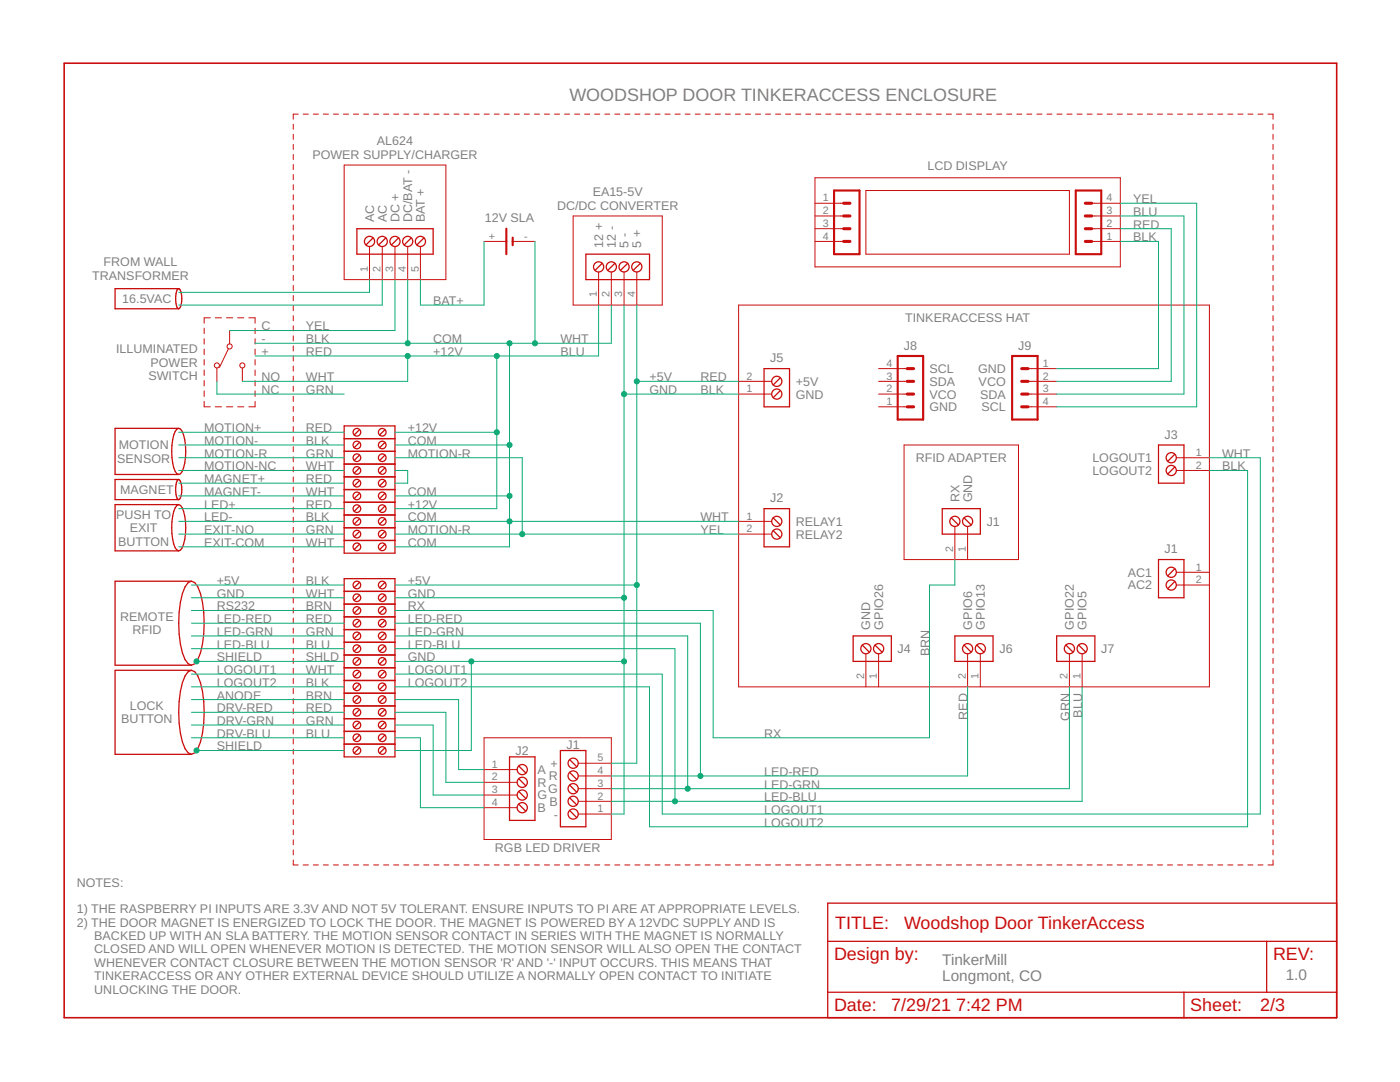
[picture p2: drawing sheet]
<svg xmlns="http://www.w3.org/2000/svg" width="279mm" height="216mm" viewBox="0 0 279 216" stroke-linecap="round" stroke-linejoin="round" font-family="sans-serif">
<g fill="none" stroke="#c90d0c" stroke-width=".2">
<path d="M58.5 24.8v1M58.5 26.8v1M58.5 28.8v1M58.5 30.8v1M58.5 32.8v1M58.5 34.8v1.1M58.5 36.9v1M58.5 38.9v1M59.5 22.8h-1v1M60.5 22.8h1M62.5 22.8h1M64.5 22.8h1"/>
<path d="M66.5 22.8h1M68.5 22.8h1.1M68.7 32.9h20.3v22.9h-20.3zM70.5 22.8h1.1M72.6 22.8h1M74.6 22.8h1M76.6 22.8h1M78.6 22.8h1M80.6 22.8h1M82.6 22.8h1M84.6 22.8h1M86.6 22.8h1"/>
<path d="M88.6 22.8h1M90.6 22.8h1M92.6 22.8h1M94.6 22.8h1M96.6 22.8h1M98.6 22.8h1M100.6 22.8h1M102.6 22.8h1.1M104.6 22.8h1M106.7 22.8h1M108.6 22.8h1.1M110.7 22.8h1"/>
<path d="M112.7 22.8h1M114.7 22.8h1M116.7 22.8h1M118.7 22.8h1M120.7 22.8h1M122.7 22.8h1M124.7 22.8h1M126.7 22.8h1M128.7 22.8h1M130.7 22.8h1M132.7 22.8h1M134.7 22.8h1"/>
<path d="M136.7 22.8h1M138.7 22.8h1M140.7 22.8h1.1M142.7 22.8h1.1M144.8 22.8h1M146.8 22.8h1M148.8 22.8h1M150.8 22.8h1M152.8 22.8h1M154.8 22.8h1M156.8 22.8h1M158.8 22.8h1"/>
<path d="M160.8 22.8h1M162.6 35.5h61v17.8h-61zM162.8 22.8h1M164.8 22.8h1M166.8 22.8h1M168.8 22.8h1M170.8 22.8h1M172.8 38h40.6v12.7h-40.6zM172.8 22.8h1M174.8 22.8h1.1M176.8 22.8h1M178.9 22.8h1"/>
<path d="M180.8 22.8h1.1M182.9 22.8h1M184.9 22.8h1M186.9 22.8h1M188.9 22.8h1M190.9 22.8h1M192.9 22.8h1M194.9 22.8h1M196.9 22.8h1M198.9 22.8h1M200.9 22.8h1M202.9 22.8h1"/>
<path d="M204.9 22.8h1M206.9 22.8h1M208.9 22.8h1M210.9 22.8h1M212.9 22.8h1.1M214.9 22.8h1.1M217 22.8h1M219 22.8h1M221 22.8h1M223 22.8h1M225 22.8h1M227 22.8h1"/>
<path d="M229 22.8h1M231 22.8h1M233 22.8h1M235 22.8h1M237 22.8h1M239 22.8h1M241 22.8h1M243 22.8h1M245 22.8h1M247 22.8h1.1M249 22.8h1M251.1 22.8h1"/>
<path d="M253 22.8h1.1v1M254.1 24.8v1M254.1 26.8v1M254.1 28.8v1M254.1 30.8v1M254.1 32.8v1M254.1 34.8v1.1M254.1 36.9v1M254.1 38.9v1M58.5 40.9v1M58.5 42.9v1M58.5 44.9v1"/>
<path d="M58.5 46.9v1M58.5 48.9v1M58.5 50.9v1M58.5 52.9v1.1M58.5 54.9v1.1M58.5 57v1M58.5 59v1M73.7 49.2v6.6M76.3 49.2v6.6M78.8 49.2v6.6M81.4 49.2v6.6M83.9 49.2v6.6"/>
<path d="M96.6 48.2h4.4M102.3 48.2h4.5M114.4 43.1h17.8v17.8h-17.8zM119.5 54.3v6.6M122 54.3v6.6M124.5 54.3v6.6M127.1 54.3v6.6M162.6 43.1h5.8M162.6 40.6h5.8M162.6 45.6h5.8M162.6 48.2h5.8M217.9 43.1h5.7"/>
<path d="M217.9 40.6h5.7M217.9 45.6h5.7M217.9 48.2h5.7M254.1 40.9v1M254.1 42.9v1M254.1 44.9v1M254.1 46.9v1M254.1 48.9v1M254.1 50.9v1M254.1 52.9v1.1M254.1 54.9v1.1M254.1 57v1"/>
<path d="M254.1 59v1M40.7 65.5v1.1M40.7 67.6v1.1M40.7 69.7v1.1M40.7 71.8v1M40.7 73.8v1.1M40.7 75.9v1.1M40.7 78v1.1M42 63.4h-1.3v1.1M43 63.4h1.2M43.3 73.4v2.7M45.2 63.4h1.2"/>
<path d="M45.6 69.6l-1.8 3.7M45.8 66v2.6M47.4 63.4h1.3M48.4 73.4v2.7M49.7 63.4h1.2v1.1M50.9 65.5v1.1M50.9 67.6v1.1M50.9 69.7v1.1M50.9 71.8v1M50.9 73.8v1.1M50.9 75.9v1.1M50.9 78v1.1"/>
<path d="M58.5 61v1M58.5 63v1M58.5 65v1M58.5 67v1M58.5 69v1M58.5 71v1.1M58.5 73v1.1M58.5 75.1v1M58.5 77.1v1M58.5 79.1v1M147.4 60.9h94v76.2h-94zM147.4 78.6h6.6"/>
<path d="M147.4 76.1h6.6M175.3 78.6h5.8M175.3 76.1h5.8M175.3 73.6h5.8M205.2 78.6h5.7M205.2 76.1h5.7M205.2 73.6h5.7M254.1 61v1M254.1 63v1M254.1 65v1M254.1 67v1M254.1 69v1"/>
<path d="M254.1 71v1.1M254.1 73v1.1M254.1 75.1v1M254.1 77.1v1M254.1 79.1v1M40.7 80.1v1.1h1.3M43 81.2h1.2M45.2 81.2h1.2M47.4 81.2h1.3M50.9 80.1v1.1h-1.2M58.5 81.1v1M58.5 83.1v1"/>
<path d="M58.5 85.1v1M58.5 87.1v1M58.5 89.1v1M58.5 91.1v1.1M58.5 93.2v1M58.5 95.2v1M58.5 97.2v1M58.5 99.2v1M175.3 81.2h5.8M180.4 88.8h22.9v22.9h-22.9zM205.2 81.2h5.7M234.8 91.3h6.6"/>
<path d="M234.8 93.9h6.6M254.1 81.1v1M254.1 83.1v1M254.1 85.1v1M254.1 87.1v1M254.1 89.1v1M254.1 91.1v1.1M254.1 93.2v1M254.1 95.2v1M254.1 97.2v1M254.1 99.2v1M58.5 101.2v1"/>
<path d="M58.5 103.2v1M58.5 105.2v1M58.5 107.2v1M58.5 109.2v1.1M58.5 111.3v1M58.5 113.3v1M58.5 115.3v1M58.5 117.3v1M58.5 119.3v1M147.4 104h6.6M147.4 106.6h6.6M190.6 105.1v6.6"/>
<path d="M193.1 105.1v6.6M234.8 114.2h6.6M234.8 116.7h6.6M254.1 101.2v1M254.1 103.2v1M254.1 105.2v1M254.1 107.2v1M254.1 109.2v1.1M254.1 111.3v1M254.1 113.3v1M254.1 115.3v1M254.1 117.3v1"/>
<path d="M254.1 119.3v1M58.5 121.3v1M58.5 123.3v1M58.5 125.3v1M58.5 127.3v1.1M58.5 129.3v1.1M58.5 131.4v1M58.5 133.4v1M58.5 135.4v1M58.5 137.4v1M58.5 139.4v1M172.8 130.5v6.6"/>
<path d="M175.3 130.5v6.6M193.1 130.5v6.6M195.6 130.5v6.6M213.4 130.5v6.6M216 130.5v6.6M254.1 121.3v1M254.1 123.3v1M254.1 125.3v1M254.1 127.3v1.1M254.1 129.3v1.1M254.1 131.4v1M254.1 133.4v1"/>
<path d="M254.1 135.4v1M254.1 137.4v1M254.1 139.4v1M58.5 141.4v1M58.5 143.4v1M58.5 145.4v1.1M58.5 147.4v1.1M58.5 149.5v1M58.5 151.5v1M58.5 153.5v1M58.5 155.5v1M58.5 157.5v1"/>
<path d="M58.5 159.5v1M96.6 147.2h25.4v20.3h-25.4zM96.6 153.6h6.6M96.6 156.1h6.6M96.6 158.6h6.6M115.4 159.9h6.6M115.4 157.4h6.6M115.4 154.8h6.6M115.4 152.3h6.6M254.1 141.4v1M254.1 143.4v1M254.1 145.4v1.1"/>
<path d="M254.1 147.4v1.1M254.1 149.5v1M254.1 151.5v1M254.1 153.5v1M254.1 155.5v1M254.1 157.5v1M254.1 159.5v1M58.5 171.6v1h1M58.5 161.5v1M58.5 163.6v.9M58.5 165.6v1M58.5 167.6v1"/>
<path d="M58.5 169.6v1M60.5 172.6h1M62.5 172.6h1M64.5 172.6h1M66.5 172.6h1M68.5 172.6h1.1M70.5 172.6h1.1M72.6 172.6h1M74.6 172.6h1M76.6 172.6h1M78.6 172.6h1M80.6 172.6h1"/>
<path d="M82.6 172.6h1M84.6 172.6h1M86.6 172.6h1M88.6 172.6h1M90.6 172.6h1M92.6 172.6h1M94.6 172.6h1M96.6 161.2h6.6M96.6 172.6h1M98.6 172.6h1M100.6 172.6h1M102.6 172.6h1.1"/>
<path d="M104.6 172.6h1M106.7 172.6h1M108.6 172.6h1.1M110.7 172.6h1M112.7 172.6h1M114.7 172.6h1M115.4 162.4h6.6M116.7 172.6h1M118.7 172.6h1M120.7 172.6h1M122.7 172.6h1M124.7 172.6h1"/>
<path d="M126.7 172.6h1M128.7 172.6h1M130.7 172.6h1M132.7 172.6h1M134.7 172.6h1M136.7 172.6h1M138.7 172.6h1M140.7 172.6h1.1M142.7 172.6h1.1M144.8 172.6h1M146.8 172.6h1M148.8 172.6h1"/>
<path d="M150.8 172.6h1M152.8 172.6h1M154.8 172.6h1M156.8 172.6h1M158.8 172.6h1M160.8 172.6h1M162.8 172.6h1M164.8 172.6h1M166.8 172.6h1M168.8 172.6h1M170.8 172.6h1M172.8 172.6h1"/>
<path d="M174.8 172.6h1.1M176.8 172.6h1M178.9 172.6h1M180.8 172.6h1.1M182.9 172.6h1M184.9 172.6h1M186.9 172.6h1M188.9 172.6h1M190.9 172.6h1M192.9 172.6h1M194.9 172.6h1M196.9 172.6h1"/>
<path d="M198.9 172.6h1M200.9 172.6h1M202.9 172.6h1M204.9 172.6h1M206.9 172.6h1M208.9 172.6h1M210.9 172.6h1M212.9 172.6h1.1M214.9 172.6h1.1M217 172.6h1M219 172.6h1M221 172.6h1"/>
<path d="M223 172.6h1M225 172.6h1M227 172.6h1M229 172.6h1M231 172.6h1M233 172.6h1M235 172.6h1M237 172.6h1M239 172.6h1M241 172.6h1M243 172.6h1M245 172.6h1"/>
<path d="M247 172.6h1.1M249 172.6h1M251.1 172.6h1M254.1 171.6v1h-1.1M254.1 161.5v1M254.1 163.6v.9M254.1 165.6v1M254.1 167.6v1M254.1 169.6v1"/>
<circle cx="43.3" cy="72.9" r=".51"/>
<circle cx="45.8" cy="69.1" r=".51"/>
<circle cx="48.4" cy="72.9" r=".51"/>
</g>
<g fill="none" stroke="#c90d0c" stroke-width=".25">
<path d="M35.7 57.6h-12.7v4h12.7M35.7 57.6a3.2 3.2 0 0 1 .5 3 1.16 1.16 0 0 1-.5 1M35.7 57.6a2.03 2.03 0 0 0-.6 2v1a1.05 1.05 0 0 0 .6 1M71.2 45.6h15.2v5.1h-15.2zM74.5 47.5l-1.5 1.4M77 47.5l-1.4 1.4M79.5 47.5l-1.4 1.4M82.1 47.5l-1.4 1.4M84.6 47.5l-1.4 1.4M116.9 50.7h12.7v5.1h-12.7zM120.2 52.5l-1.5 1.5M122.7 52.5l-1.4 1.5"/>
<path d="M125.3 52.5l-1.5 1.5M127.8 52.5l-1.4 1.5M152.5 73.6h5.1v7.6h-5.1zM155.7 75.4l-1.4 1.4M155.7 77.9l-1.4 1.5M35.7 85.5h-12.7v9.2h12.7M35.7 95.7h-12.7v4h12.7M35.7 95.7a3.5 3.5 0 0 1 .4 3.4l-.4 .6M35.7 95.7a2.1 2.1 0 0 0-.6 2v1a1.04 1.04 0 0 0 .6 1M35.7 85.5l.3 .1a8.7 8.7 0 0 1 1 5.7 6 6 0 0 1-1 3.2l-.3 .2M35.7 85.5a2.45 2.45 0 0 0-1.2 2.3 11.7 11.7 0 0 0 .5 6.3l.3 .4 .4 .2M68.7 85h10.1v25.4h-10.1z"/>
<path d="M68.7 95.1h10.1M68.7 97.7h10.1M68.7 87.5h10.1M68.7 90.1h10.1M68.7 92.6h10.1M71.8 95.9l-1.1 1.1M71.8 98.4l-1.1 1.1M71.8 85.7l-1.1 1.1M71.8 90.8l-1.1 1.1M71.8 88.3l-1.1 1M71.8 93.3l-1.1 1.1M76.8 90.8l-1 1.1"/>
<path d="M76.8 95.9l-1 1.1M76.8 93.3l-1 1.1M76.8 98.4l-1 1.1M76.8 85.7l-1 1.1M76.8 88.3l-1 1M231.2 88.8h5.1v7.6h-5.1zM234.5 93.2l-1.5 1.4M234.5 90.6l-1.5 1.5M35.7 100.7h-12.7v9.2h12.7M35.7 100.7a2.54 2.54 0 0 1 1.2 2.3 11.8 11.8 0 0 1-.5 6.3l-.4 .4-.3 .2M35.7 100.7a2.54 2.54 0 0 0-1.2 2.3 11.8 11.8 0 0 0 .5 6.3l.3 .4 .4 .2M38.2 116h-15.2v16.7h15.2"/>
<path d="M38.2 116l.7 .2a10.2 10.2 0 0 1 1.8 6 21 21 0 0 1-1.2 9.4l-.6 .8-.7 .3M38.2 116l-.7 .2a10.2 10.2 0 0 0-1.7 6 21 21 0 0 0 1.1 9.4l.6 .8 .7 .3M68.7 115.5h10.1v35.5h-10.1zM68.7 118h10.1M68.7 100.2h10.1M68.7 105.3h10.1M68.7 107.8h10.1M68.7 102.8h10.1M71.8 116.2l-1.1 1.1M71.8 101l-1.1 1M71.8 103.5l-1.1 1.1M71.8 118.7l-1.1 1.1"/>
<path d="M71.8 106l-1.1 1.1M71.8 108.6l-1.1 1.1M76.8 116.2l-1 1.1M76.8 118.7l-1 1.1M76.8 101l-1 1M76.8 106l-1 1.1M76.8 103.5l-1 1.1M76.8 108.6l-1 1.1M152.5 101.5h5.1v7.6h-5.1zM154.3 105.9l1.4 1.4M154.3 103.3l1.4 1.5M188 101.5h7.6v5.1h-7.6z"/>
<path d="M189.9 103.3l1.4 1.5M192.4 103.3l1.4 1.5M231.2 111.7h5.1v7.6h-5.1zM234.5 116l-1.5 1.5M234.5 113.5l-1.5 1.4M38.2 133.8h-15.2v16.7h15.2M38.2 133.8l.7 .2a10.2 10.2 0 0 1 1.8 6 21 21 0 0 1-1.2 9.4l-.6 .8-.7 .3M38.2 133.8l-.7 .2a10.2 10.2 0 0 0-1.7 6 21 21 0 0 0 1.1 9.4l.6 .8 .7 .3M68.7 120.5h10.1M68.7 123.1h10.1M68.7 125.6h10.1M68.7 128.2h10.1"/>
<path d="M68.7 130.7h10.1M68.7 133.2h10.1M68.7 135.8h10.1M68.7 138.3h10.1M71.8 121.3l-1.1 1M71.8 126.3l-1.1 1.1M71.8 123.8l-1.1 1.1M71.8 128.9l-1.1 1.1M71.8 131.4l-1.1 1.1M71.8 134l-1.1 1M71.8 139l-1.1 1.1M71.8 136.5l-1.1 1.1"/>
<path d="M76.8 121.3l-1 1M76.8 123.8l-1 1.1M76.8 126.3l-1 1.1M76.8 128.9l-1 1.1M76.8 134l-1 1M76.8 131.4l-1 1.1M76.8 136.5l-1 1.1M76.8 139l-1 1.1M170.3 126.9h7.6v5.1h-7.6zM172.1 128.7l1.4 1.4M174.6 128.7l1.4 1.4M190.6 126.9h7.6v5.1h-7.6z"/>
<path d="M192.4 128.7l1.4 1.4M194.9 128.7l1.5 1.4M210.9 126.9h7.6v5.1h-7.6zM212.7 128.7l1.4 1.4M215.3 128.7l1.4 1.4M68.7 140.9h10.1M68.7 143.4h10.1M68.7 145.9h10.1M68.7 148.5h10.1M71.8 141.6l-1.1 1.1M71.8 144.1l-1.1 1.1M71.8 146.7l-1.1 1"/>
<path d="M71.8 149.2l-1.1 1.1M76.8 141.6l-1 1.1M76.8 144.1l-1 1.1M76.8 146.7l-1 1M76.8 149.2l-1 1.1M101.7 151h5.1v12.7h-5.1zM103.5 155.4l1.4 1.4M103.5 152.8l1.4 1.5M103.5 157.9l1.4 1.4M111.8 149.8h5.1v15.2h-5.1zM113.7 159.2l1.4 1.4M113.7 156.7l1.4 1.4"/>
<path d="M113.7 154.1l1.4 1.4M113.7 151.6l1.4 1.4M103.5 160.5l1.4 1.4M113.7 161.7l1.4 1.5M165.2 180.2h101.6v22.9h-101.6zM165.2 187.8h101.6M165.2 198h101.6M236.3 198v5.1M252.8 187.8v10.2"/>
<circle cx="73.7" cy="48.2" r="1.02"/>
<circle cx="76.3" cy="48.2" r="1.02"/>
<circle cx="78.8" cy="48.2" r="1.02"/>
<circle cx="81.4" cy="48.2" r="1.02"/>
<circle cx="83.9" cy="48.2" r="1.02"/>
<circle cx="119.5" cy="53.3" r="1.02"/>
<circle cx="122" cy="53.3" r="1.02"/>
<circle cx="124.5" cy="53.3" r="1.02"/>
<circle cx="127.1" cy="53.3" r="1.02"/>
<circle cx="155" cy="78.6" r="1.02"/>
<circle cx="155" cy="76.1" r="1.02"/>
<circle cx="71.2" cy="96.4" r=".76"/>
<circle cx="71.2" cy="86.3" r=".76"/>
<circle cx="71.2" cy="93.9" r=".76"/>
<circle cx="71.2" cy="99" r=".76"/>
<circle cx="71.2" cy="91.3" r=".76"/>
<circle cx="71.2" cy="88.8" r=".76"/>
<circle cx="76.3" cy="96.4" r=".76"/>
<circle cx="76.3" cy="86.3" r=".76"/>
<circle cx="76.3" cy="88.8" r=".76"/>
<circle cx="76.3" cy="93.9" r=".76"/>
<circle cx="76.3" cy="91.3" r=".76"/>
<circle cx="76.3" cy="99" r=".76"/>
<circle cx="233.7" cy="91.3" r="1.02"/>
<circle cx="233.7" cy="93.9" r="1.02"/>
<circle cx="71.2" cy="106.6" r=".76"/>
<circle cx="71.2" cy="109.1" r=".76"/>
<circle cx="71.2" cy="116.7" r=".76"/>
<circle cx="71.2" cy="119.3" r=".76"/>
<circle cx="71.2" cy="104" r=".76"/>
<circle cx="71.2" cy="101.5" r=".76"/>
<circle cx="76.3" cy="101.5" r=".76"/>
<circle cx="76.3" cy="119.3" r=".76"/>
<circle cx="76.3" cy="106.6" r=".76"/>
<circle cx="76.3" cy="104" r=".76"/>
<circle cx="76.3" cy="109.1" r=".76"/>
<circle cx="76.3" cy="116.7" r=".76"/>
<circle cx="155" cy="106.6" r="1.02"/>
<circle cx="155" cy="104" r="1.02"/>
<circle cx="190.6" cy="104" r="1.02"/>
<circle cx="193.1" cy="104" r="1.02"/>
<circle cx="233.7" cy="114.2" r="1.02"/>
<circle cx="233.7" cy="116.7" r="1.02"/>
<circle cx="71.2" cy="139.6" r=".76"/>
<circle cx="71.2" cy="132" r=".76"/>
<circle cx="71.2" cy="121.8" r=".76"/>
<circle cx="71.2" cy="124.4" r=".76"/>
<circle cx="71.2" cy="129.4" r=".76"/>
<circle cx="71.2" cy="134.5" r=".76"/>
<circle cx="71.2" cy="137.1" r=".76"/>
<circle cx="71.2" cy="126.9" r=".76"/>
<circle cx="76.3" cy="121.8" r=".76"/>
<circle cx="76.3" cy="126.9" r=".76"/>
<circle cx="76.3" cy="132" r=".76"/>
<circle cx="76.3" cy="137.1" r=".76"/>
<circle cx="76.3" cy="139.6" r=".76"/>
<circle cx="76.3" cy="124.4" r=".76"/>
<circle cx="76.3" cy="129.4" r=".76"/>
<circle cx="76.3" cy="134.5" r=".76"/>
<circle cx="172.8" cy="129.4" r="1.02"/>
<circle cx="175.3" cy="129.4" r="1.02"/>
<circle cx="193.1" cy="129.4" r="1.02"/>
<circle cx="195.6" cy="129.4" r="1.02"/>
<circle cx="213.4" cy="129.4" r="1.02"/>
<circle cx="216" cy="129.4" r="1.02"/>
<circle cx="71.2" cy="149.8" r=".76"/>
<circle cx="71.2" cy="142.1" r=".76"/>
<circle cx="71.2" cy="144.7" r=".76"/>
<circle cx="71.2" cy="147.2" r=".76"/>
<circle cx="76.3" cy="149.8" r=".76"/>
<circle cx="76.3" cy="142.1" r=".76"/>
<circle cx="76.3" cy="147.2" r=".76"/>
<circle cx="76.3" cy="144.7" r=".76"/>
<circle cx="104.2" cy="156.1" r="1.02"/>
<circle cx="104.2" cy="158.6" r="1.02"/>
<circle cx="104.2" cy="153.6" r="1.02"/>
<circle cx="114.4" cy="152.3" r="1.02"/>
<circle cx="114.4" cy="157.4" r="1.02"/>
<circle cx="114.4" cy="154.8" r="1.02"/>
<circle cx="114.4" cy="159.9" r="1.02"/>
<circle cx="104.2" cy="161.2" r="1.02"/>
<circle cx="114.4" cy="162.4" r="1.02"/>
</g>
<path d="M12.8 12.6h254v190.5h-254z" fill="none" stroke="#c90d0c" stroke-width=".32"/>
<path d="M166.5 38h5v12.7h-5zM214.7 38h5.1v12.7h-5.1zM101 45.6v5.1M102.3 47.4v1.5M179.2 71h5v12.7h-5zM202 71h5.1v12.7h-5.1z" fill="none" stroke="#c90d0c" stroke-width=".42"/>
<g fill="none" stroke="#c90d0c" stroke-width=".61">
<path d="M168.4 40.6h1.2M168.4 43.1h1.2M168.4 45.6h1.2M168.4 48.2h1.2M216.6 40.6h1.3M216.6 43.1h1.3M216.6 45.6h1.3M216.6 48.2h1.3M181.1 78.6h1.2M181.1 76.1h1.2M181.1 73.6h1.2M203.9 78.6h1.3"/>
<path d="M203.9 76.1h1.3M203.9 73.6h1.3M181.1 81.2h1.2M203.9 81.2h1.3"/>
</g>
<g fill="none" stroke="#0dab76" stroke-width=".2">
<path d="M73.7 55.8v2.5h-38M76.3 55.8v5.1h-40.6M78.8 55.8v10.2h-33M81.4 55.8v12.7M96.6 48.2v12.7h-12.7v-5.1M106.8 48.2v20.3M223.6 48.2h7.6v25.4h-20.3M223.6 45.6h10.1v30.5h-22.8M223.6 43.1h12.7v35.5h-25.4M223.6 40.6h15.2v40.6h-27.9M43.3 76.1v2.5h25.4M81.4 71v5.1h-33"/>
<path d="M99.1 71v30.5h-20.3M101.7 68.5v40.6h-22.9M119.5 60.9v10.1h-68.6M122 60.9v7.6h-71.1M124.5 78.6h22.9M124.5 60.9v101.5h-2.5M127.1 76.1h20.3M127.1 60.9v91.4h-5.1M35.7 96.4h33M35.7 99h33M35.7 86.3h33M35.7 91.3h33"/>
<path d="M35.7 93.9h33M35.7 88.8h33M78.8 93.9h2.6v2.5h-2.6M78.8 99h22.9M78.8 86.3h20.3M78.8 91.3h25.4v15.3M78.8 88.8h22.9M241.4 93.9h7.6v71.1h-119.4v-27.9h-50.8M241.4 91.3h10.1v71.1h-119.3v-27.9h-53.4M35.7 106.6h33M35.7 101.5h33M35.7 104h33"/>
<path d="M35.7 109.1h33M38.2 116.7h30.5M38.2 119.3h30.5M78.8 116.7h48.3M78.8 119.3h45.7M78.8 106.6h68.6M78.8 104h68.6M190.6 111.7v5h-5.1v30.5h-43.2v-25.4h-63.5M38.2 121.8h30.5M38.2 137.1h30.5M38.2 134.5h30.5M38.2 124.4h30.5"/>
<path d="M38.2 126.9h30.5M38.2 129.4h30.5M38.2 139.6h30.5M39.2 132h29.5M78.8 132h45.7M78.8 124.4h61v30.4M78.8 126.9h58.4v30.5M78.8 129.4h55.9v30.5M78.8 139.6h12.7v14h5.1M94.1 132v17.8h-15.3M193.1 137.1v17.7h-71.1M213.4 137.1v20.3h-91.4"/>
<path d="M216 137.1v22.8h-94M38.2 147.2h30.5M38.2 142.1h30.5M38.2 144.7h30.5M39.2 149.8h29.5M78.8 147.2h5.1v14h12.7M78.8 142.1h10.2v14h7.6M78.8 144.7h7.6v13.9h10.2"/>
</g>
<g fill="#0dab76" stroke="#0dab76" stroke-width=".2">
<circle cx="127.1" cy="116.7" r=".51"/>
<circle cx="127.1" cy="76.1" r=".51"/>
<circle cx="124.5" cy="119.3" r=".51"/>
<circle cx="124.5" cy="78.6" r=".51"/>
<circle cx="124.5" cy="132" r=".51"/>
<circle cx="94.1" cy="132" r=".51"/>
<circle cx="104.2" cy="106.6" r=".51"/>
<circle cx="139.8" cy="154.8" r=".51"/>
<circle cx="137.2" cy="157.4" r=".51"/>
<circle cx="134.7" cy="159.9" r=".51"/>
<circle cx="99.1" cy="71" r=".51"/>
<circle cx="99.1" cy="86.3" r=".51"/>
<circle cx="81.4" cy="71" r=".51"/>
<circle cx="106.8" cy="68.5" r=".51"/>
<circle cx="101.7" cy="68.5" r=".51"/>
<circle cx="101.7" cy="88.8" r=".51"/>
<circle cx="101.7" cy="99" r=".51"/>
<circle cx="101.7" cy="104" r=".51"/>
<circle cx="81.4" cy="68.5" r=".51"/>
<circle cx="39.2" cy="149.8" r=".51"/>
<circle cx="39.2" cy="132" r=".51"/>
</g>
<text font-size="3.6" fill="#808080" x="113.6" y="20.2">WOODSHOP DOOR TINKERACCESS ENCLOSURE</text>
<g font-size="3.6" fill="#c90d0c">
<text x="166.7" y="185.3">TITLE:</text>
<text x="180.4" y="185.3">Woodshop Door TinkerAccess</text>
<text x="166.4" y="191.6">Design by:</text>
<text x="254.1" y="191.6">REV:</text>
<text x="166.4" y="201.8">Date:</text>
<text x="177.9" y="201.8">7/29/21</text>
<text x="190.8" y="201.8">7:42 PM</text>
<text x="237.6" y="201.8">Sheet:</text>
<text x="251.5" y="201.8">2/3</text>
</g>
<g font-size="3.1" fill="#808080">
<text x="188" y="192.6">TinkerMill</text>
<text x="188" y="195.8">Longmont, CO</text>
<text x="256.6" y="195.5">1.0</text>
</g>
<g font-size="2.5" fill="#808080">
<text x="75.2" y="29">AL624</text>
<text x="62.3" y="31.7">POWER SUPPLY/CHARGER</text>
<text x="185.1" y="33.8">LCD DISPLAY</text>
<text x="111.2" y="41.8">DC/DC CONVERTER</text>
<text x="118.3" y="39.2">EA15-5V</text>
<text x="226.1" y="40.6">YEL</text>
<text x="74.6" y="44.4" transform="rotate(-90 74.6 44.4)">AC</text>
<text x="77.2" y="44.4" transform="rotate(-90 77.2 44.4)">AC</text>
<text x="79.7" y="44.4" transform="rotate(-90 79.7 44.4)">DC +</text>
<text x="82.3" y="44.4" transform="rotate(-90 82.3 44.4)">DC/BAT -</text>
<text x="84.8" y="44.4" transform="rotate(-90 84.8 44.4)">BAT +</text>
<text x="96.8" y="44.4">12V SLA</text>
<text x="226.1" y="45.6">RED</text>
<text x="226.1" y="43.1">BLU</text>
<text x="20.7" y="53.1">FROM WALL</text>
<text x="120.4" y="49.4" transform="rotate(-90 120.4 49.4)">12 +</text>
<text x="122.9" y="49.4" transform="rotate(-90 122.9 49.4)">12 -</text>
<text x="125.4" y="49.4" transform="rotate(-90 125.4 49.4)">5 -</text>
<text x="128" y="49.4" transform="rotate(-90 128 49.4)">5 +</text>
<text x="226.1" y="48.2">BLK</text>
<text x="18.4" y="55.8">TRANSFORMER</text>
<text x="24.4" y="60.5">16.5VAC</text>
<text x="52.2" y="65.9">C</text>
<text x="61.1" y="65.9">YEL</text>
<text x="86.5" y="60.9">BAT+</text>
<text x="180.6" y="64.3">TINKERACCESS HAT</text>
<text x="23.2" y="70.5">ILLUMINATED</text>
<text x="52.2" y="68.5">-</text>
<text x="52.2" y="71">+</text>
<text x="61.1" y="68.5">BLK</text>
<text x="61.1" y="71">RED</text>
<text x="86.5" y="71">+12V</text>
<text x="86.5" y="68.5">COM</text>
<text x="111.8" y="68.5">WHT</text>
<text x="111.8" y="71">BLU</text>
<text x="180.4" y="69.8">J8</text>
<text x="203.2" y="69.8">J9</text>
<text x="29.6" y="75.9">SWITCH</text>
<text x="30" y="73.2">POWER</text>
<text x="52.2" y="76.1">NO</text>
<text x="61.1" y="76.1">WHT</text>
<text x="129.6" y="76.1">+5V</text>
<text x="139.8" y="76.1">RED</text>
<text x="153.7" y="72.3">J5</text>
<text x="158.8" y="77">+5V</text>
<text x="185.5" y="74.5">SCL</text>
<text x="185.5" y="77">SDA</text>
<text x="195.2" y="74.5">GND</text>
<text x="195.3" y="77">VCO</text>
<text x="52.2" y="78.6">NC</text>
<text x="61.1" y="78.6">GRN</text>
<text x="129.6" y="78.6">GND</text>
<text x="139.8" y="78.6">BLK</text>
<text x="158.8" y="79.5">GND</text>
<text x="185.5" y="79.5">VCO</text>
<text x="185.5" y="82.1">GND</text>
<text x="195.6" y="79.5">SDA</text>
<text x="195.9" y="82.1">SCL</text>
<text x="23.7" y="89.6">MOTION</text>
<text x="40.7" y="86.3">MOTION+</text>
<text x="40.7" y="88.8">MOTION-</text>
<text x="61.1" y="86.3">RED</text>
<text x="61.1" y="88.8">BLK</text>
<text x="81.4" y="86.3">+12V</text>
<text x="81.4" y="88.8">COM</text>
<text x="232.4" y="87.5">J3</text>
<text x="23.4" y="92.3">SENSOR</text>
<text x="40.7" y="91.3">MOTION-R</text>
<text x="40.7" y="93.9">MOTION-NC</text>
<text x="61.1" y="91.3">GRN</text>
<text x="61.1" y="93.9">WHT</text>
<text x="81.4" y="91.3">MOTION-R</text>
<text x="182.8" y="92.2">RFID ADAPTER</text>
<text x="218" y="92.2">LOGOUT1</text>
<text x="218" y="94.8">LOGOUT2</text>
<text x="243.9" y="93.9">BLK</text>
<text x="243.9" y="91.3">WHT</text>
<text x="24" y="98.6">MAGNET</text>
<text x="40.7" y="96.4">MAGNET+</text>
<text x="40.7" y="99">MAGNET-</text>
<text x="40.7" y="101.5">LED+</text>
<text x="61.1" y="96.4">RED</text>
<text x="61.1" y="99">WHT</text>
<text x="61.1" y="101.5">RED</text>
<text x="81.4" y="101.5">+12V</text>
<text x="81.4" y="99">COM</text>
<text x="153.7" y="100.2">J2</text>
<text x="191.5" y="100.2" transform="rotate(-90 191.5 100.2)">RX</text>
<text x="194" y="100.2" transform="rotate(-90 194 100.2)">GND</text>
<text x="23.2" y="103.5">PUSH TO</text>
<text x="25.9" y="106.2">EXIT</text>
<text x="40.7" y="104">LED-</text>
<text x="40.7" y="106.6">EXIT-NO</text>
<text x="61.1" y="104">BLK</text>
<text x="61.1" y="106.6">GRN</text>
<text x="81.4" y="106.6">MOTION-R</text>
<text x="81.4" y="104">COM</text>
<text x="139.8" y="106.6">YEL</text>
<text x="139.8" y="104">WHT</text>
<text x="158.8" y="104.9">RELAY1</text>
<text x="158.8" y="107.5">RELAY2</text>
<text x="196.9" y="104.9">J1</text>
<text x="23.6" y="108.9">BUTTON</text>
<text x="40.7" y="109.1">EXIT-COM</text>
<text x="61.1" y="109.1">WHT</text>
<text x="81.4" y="109.1">COM</text>
<text x="232.4" y="110.4">J1</text>
<text x="43.3" y="116.7">+5V</text>
<text x="43.3" y="119.3">GND</text>
<text x="61.1" y="119.3">WHT</text>
<text x="61.1" y="116.7">BLK</text>
<text x="81.4" y="116.7">+5V</text>
<text x="81.4" y="119.3">GND</text>
<text x="225.1" y="115.1">AC1</text>
<text x="225.1" y="117.6">AC2</text>
<text x="24" y="123.9">REMOTE</text>
<text x="43.3" y="121.8">RS232</text>
<text x="43.3" y="124.4">LED-RED</text>
<text x="61.1" y="121.8">BRN</text>
<text x="61.1" y="124.4">RED</text>
<text x="81.4" y="121.8">RX</text>
<text x="81.4" y="124.4">LED-RED</text>
<text x="173.7" y="125.6" transform="rotate(-90 173.7 125.6)">GND</text>
<text x="176.2" y="125.6" transform="rotate(-90 176.2 125.6)">GPIO26</text>
<text x="194" y="125.6" transform="rotate(-90 194 125.6)">GPIO6</text>
<text x="196.5" y="125.6" transform="rotate(-90 196.5 125.6)">GPIO13</text>
<text x="214.3" y="125.6" transform="rotate(-90 214.3 125.6)">GPIO22</text>
<text x="216.9" y="125.6" transform="rotate(-90 216.9 125.6)">GPIO5</text>
<text x="26.4" y="126.6">RFID</text>
<text x="43.3" y="126.9">LED-GRN</text>
<text x="43.3" y="129.4">LED-BLU</text>
<text x="43.3" y="132">SHIELD</text>
<text x="61.1" y="126.9">GRN</text>
<text x="61.1" y="129.4">BLU</text>
<text x="61.1" y="132">SHLD</text>
<text x="81.4" y="132">GND</text>
<text x="81.4" y="126.9">LED-GRN</text>
<text x="81.4" y="129.4">LED-BLU</text>
<text x="179.1" y="130.3">J4</text>
<text x="185.5" y="130.9" transform="rotate(-90 185.5 130.9)">BRN</text>
<text x="199.5" y="130.3">J6</text>
<text x="219.8" y="130.3">J7</text>
<text x="43.3" y="137">LOGOUT2</text>
<text x="43.3" y="134.5">LOGOUT1</text>
<text x="61.1" y="137">BLK</text>
<text x="61.1" y="134.5">WHT</text>
<text x="81.4" y="137">LOGOUT2</text>
<text x="81.4" y="134.5">LOGOUT1</text>
<text x="25.9" y="141.7">LOCK</text>
<text x="43.3" y="142.1">DRV-RED</text>
<text x="43.3" y="139.6">ANODE</text>
<text x="61.1" y="142.1">RED</text>
<text x="61.1" y="139.6">BRN</text>
<text x="193.1" y="143.6" transform="rotate(-90 193.1 143.6)">RED</text>
<text x="213.4" y="143.9" transform="rotate(-90 213.4 143.9)">GRN</text>
<text x="216" y="143.2" transform="rotate(-90 216 143.2)">BLU</text>
<text x="24.2" y="144.4">BUTTON</text>
<text x="43.3" y="144.7">DRV-GRN</text>
<text x="43.3" y="149.7">SHIELD</text>
<text x="43.3" y="147.2">DRV-BLU</text>
<text x="61.1" y="147.2">BLU</text>
<text x="61.1" y="144.7">GRN</text>
<text x="113.1" y="149.4">J1</text>
<text x="152.5" y="147.2">RX</text>
<text x="102.9" y="150.6">J2</text>
<text x="107.3" y="154.4">A</text>
<text x="109.5" y="155.7">R</text>
<text x="109.9" y="153.2">+</text>
<text x="152.5" y="154.8">LED-RED</text>
<text x="107.3" y="157">R</text>
<text x="107.3" y="159.5">G</text>
<text x="109.4" y="158.3">G</text>
<text x="109.7" y="160.8">B</text>
<text x="152.5" y="157.4">LED-GRN</text>
<text x="152.5" y="159.9">LED-BLU</text>
<text x="107.3" y="162.1">B</text>
<text x="110.5" y="163.3">-</text>
<text x="152.5" y="165">LOGOUT2</text>
<text x="152.5" y="162.4">LOGOUT1</text>
<text x="98.8" y="170.1">RGB LED DRIVER</text>
<text x="15.3" y="176.9">NOTES:</text>
<text x="15.3" y="182.3">1) THE RASPBERRY PI INPUTS ARE 3.3V AND NOT 5V TOLERANT. ENSURE INPUTS TO PI ARE AT APPROPRIATE LEVELS.</text>
<text x="15.3" y="184.9">2) THE DOOR MAGNET IS ENERGIZED TO LOCK THE DOOR. THE MAGNET IS POWERED BY A 12VDC SUPPLY AND IS</text>
<text x="18.8" y="187.6">BACKED UP WITH AN SLA BATTERY. THE MOTION SENSOR CONTACT IN SERIES WITH THE MAGNET IS NORMALLY</text>
<text x="18.8" y="190.3">CLOSED AND WILL OPEN WHENEVER MOTION IS DETECTED. THE MOTION SENSOR WILL ALSO OPEN THE CONTACT</text>
<text x="18.8" y="195.6">TINKERACCESS OR ANY OTHER EXTERNAL DEVICE SHOULD UTILIZE A NORMALLY OPEN CONTACT TO INITIATE</text>
<text x="18.8" y="192.9">WHENEVER CONTACT CLOSURE BETWEEN THE MOTION SENSOR 'R' AND '-' INPUT OCCURS. THIS MEANS THAT</text>
<text x="18.8" y="198.3">UNLOCKING THE DOOR.</text>
</g>
<g font-size="2.1" fill="#808080">
<text x="164.2" y="40.2">1</text>
<text x="220.8" y="40.2">4</text>
<text x="97.5" y="47.8">+</text>
<text x="104.6" y="47.8">-</text>
<text x="164.2" y="42.7">2</text>
<text x="164.2" y="45.3">3</text>
<text x="164.2" y="47.8">4</text>
<text x="220.8" y="45.3">2</text>
<text x="220.8" y="47.8">1</text>
<text x="220.8" y="42.7">3</text>
<text x="73.4" y="54.2" transform="rotate(-90 73.4 54.2)">1</text>
<text x="75.9" y="54.2" transform="rotate(-90 75.9 54.2)">2</text>
<text x="78.5" y="54.2" transform="rotate(-90 78.5 54.2)">3</text>
<text x="81" y="54.2" transform="rotate(-90 81 54.2)">4</text>
<text x="83.6" y="54.2" transform="rotate(-90 83.6 54.2)">5</text>
<text x="119.1" y="59.3" transform="rotate(-90 119.1 59.3)">1</text>
<text x="121.7" y="59.3" transform="rotate(-90 121.7 59.3)">2</text>
<text x="124.2" y="59.3" transform="rotate(-90 124.2 59.3)">3</text>
<text x="126.7" y="59.3" transform="rotate(-90 126.7 59.3)">4</text>
<text x="149" y="75.7">2</text>
<text x="176.9" y="75.7">3</text>
<text x="176.9" y="73.2">4</text>
<text x="208.1" y="75.7">2</text>
<text x="208.1" y="73.2">1</text>
<text x="149" y="78.3">1</text>
<text x="176.9" y="78.3">2</text>
<text x="176.9" y="80.8">1</text>
<text x="208.1" y="78.3">3</text>
<text x="208.1" y="80.8">4</text>
<text x="238.6" y="91">1</text>
<text x="238.6" y="93.5">2</text>
<text x="149" y="103.7">1</text>
<text x="149" y="106.2">2</text>
<text x="190.2" y="110.1" transform="rotate(-90 190.2 110.1)">2</text>
<text x="192.8" y="110.1" transform="rotate(-90 192.8 110.1)">1</text>
<text x="238.6" y="113.8">1</text>
<text x="238.6" y="116.4">2</text>
<text x="172.4" y="135.5" transform="rotate(-90 172.4 135.5)">2</text>
<text x="175" y="135.5" transform="rotate(-90 175 135.5)">1</text>
<text x="192.8" y="135.5" transform="rotate(-90 192.8 135.5)">2</text>
<text x="195.3" y="135.5" transform="rotate(-90 195.3 135.5)">1</text>
<text x="213.1" y="135.5" transform="rotate(-90 213.1 135.5)">2</text>
<text x="215.6" y="135.5" transform="rotate(-90 215.6 135.5)">1</text>
<text x="98.2" y="153.2">1</text>
<text x="98.2" y="155.7">2</text>
<text x="119.3" y="154.5">4</text>
<text x="119.3" y="151.9">5</text>
<text x="98.2" y="158.3">3</text>
<text x="98.2" y="160.8">4</text>
<text x="119.3" y="159.5">2</text>
<text x="119.3" y="157">3</text>
<text x="119.3" y="162.1">1</text>
</g>
</svg>
